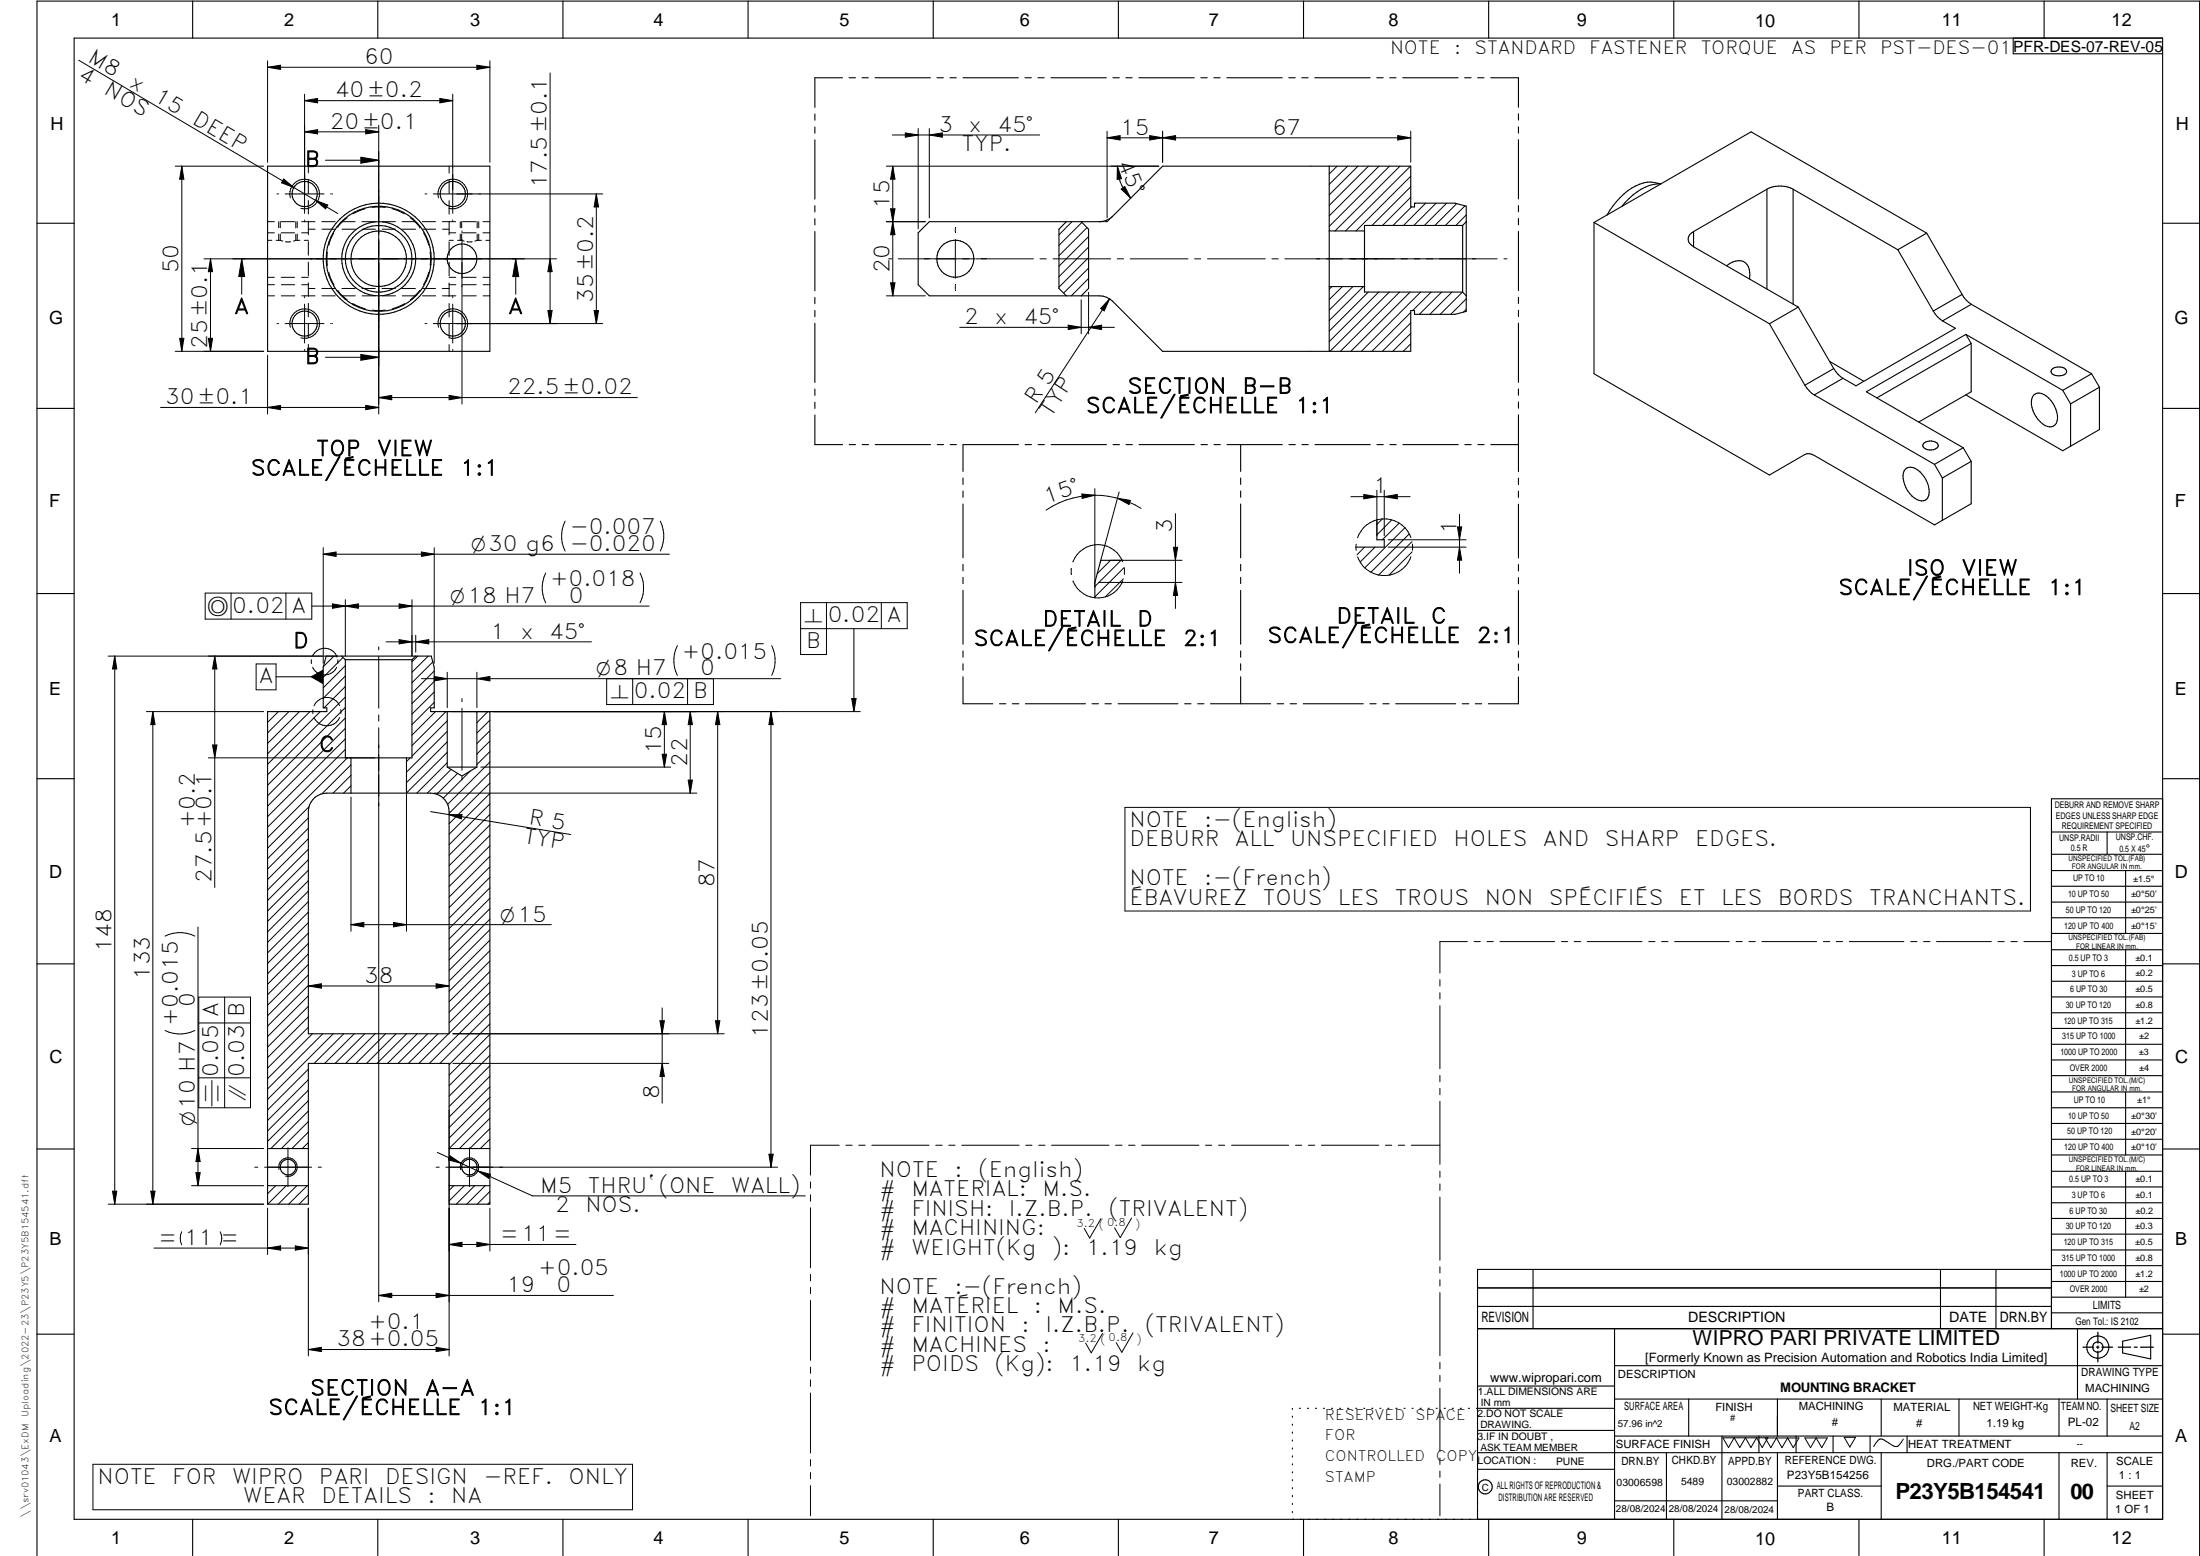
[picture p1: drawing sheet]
<svg xmlns="http://www.w3.org/2000/svg" width="594mm" height="420mm" viewBox="0 0 594 420" stroke-linecap="round" stroke-linejoin="round" font-family="sans-serif">
<g fill="none" stroke="#000" stroke-width=".3">
<path d="M20 10.3h564v400h-564zM52 .3v10M102 .3v10M152 .3v10M202 .3v10M252 .3v10M302 .3v10M352 .3v10M402 .3v10M452 .3v10M502 .3v10M543.6 10.3v4.2h40.4"/>
<path d="M552 .3v10M220 30.8v1.7M220 34.3v1.7M220 37.8v16M227.5 21h-7.5v8M229.3 21h1.7M232.8 21h1.7M236.3 21h14.9M253 21h1.8M256.5 21h1.7M260 21h15M276.8 21h1.7"/>
<path d="M280.3 21h1.7M283.8 21h14.9M300.5 21h1.8M304 21h1.7M307.5 21h15M324.3 21h1.7M327.8 21h1.7M331.3 21h14.9M348 21h1.8M351.5 21h1.7M355 21h15M371.8 21h1.7"/>
<path d="M375.3 21h1.7M378.8 21h14.9M395.5 21h1.7M399 21h1.7M402.5 21h7.5v8M410 30.7v1.7M410 34.2v1.7M410 37.7v16M72.3 44.9h60v50h-60zM220 55.5v1.7M220 59.1v1.6M287.9 59.9l-1.9 2v16l1.9 2"/>
<path d="M292 59.9l2 2v16l-2 2M358.9 44.9v50M395.9 59.9l-.9 1M410 55.5v1.7M410 59v1.7M448.5 49.7a12.7 12.7 0 0 0-9.6 5l-1 1.1M448.5 49.7a9.6 9.6 0 0 0-10 2.7l-1 .9a21.7 21.7 0 0 0-3.5 4.8M477.1 51.1l-19.8 11.4M477.1 51.1v27M484.2 51.1a7.7 7.7 0 0 0-7.1 0M484.2 51.1v31M484.2 51.1l28.3 16.3"/>
<path d="M10 60.3h10M220 62.5v16M247.9 62.9l3-3h46a5.3 5.3 0 0 0 3.5-1.5l13.5-13.5h67.1v11h1v-1h10.9l3 .8v28.4l-3 .8h-10.9v-1h-1v11h-67.1l-13.5-13.6a5.3 5.3 0 0 0-3.5-1.4h-46l-3-3zM358.9 77.4h9.6M358.9 62.4h9.6M395 78.9l.9 1M395 60.9h-26.5v18h26.5M395 60.9v18M410 62.5v16M430.4 60.1l42.5-24.5 47.4 27.3M430.4 60.1l47.4 27.3M430.4 60.1v40.8l47.4 27.4 9.6-5.6a2.62 2.62 0 0 1 2.5 .3l32.5 18.7 2.1-1.2"/>
<path d="M457.3 62.5v4.1M457.3 66.6l28.3 16.3M457.3 62.5a2.18 2.18 0 0 0-1.4 2.1 2.18 2.18 0 0 0 1.4 2M466.3 71.8a4.3 4.3 0 0 1 4.9-.9 4.6 4.6 0 0 1 1.2 4.5M512.5 67.4l9.5 16.6M520.3 62.9l-7.8 4.5M520.3 62.9l9.5 16.6M529.8 79.5l-7.8 4.5M529.8 79.5a7.2 7.2 0 0 0 2.5 2.7M584 60.3h10M220 80.3v1.7M220 83.8v1.7"/>
<path d="M220 87.3v16M410 80.3v1.7M410 83.8v1.7M410 87.2v16.1M477.8 87.4l9.6 16.6M485.6 82.9l9.6 16.6M485.6 82.9l-7.8 4.5M494.1 97.6l9.2 5.4M495.2 99.5l-7.8 4.5M495.2 99.5a7.5 7.5 0 0 0 2.5 2.7M522 84a7.2 7.2 0 0 0 2.5 2.7M524.5 86.7l3.5 1.9-26.8 15.6-3.5-2"/>
<path d="M530.9 90.3l26.1 15.1M530.9 90.3l1.4 2.5M530.9 90.3l-26.9 15.5 26.1 15.1M532.3 92.8v13l-14.2 8.2M532.3 92.8l-25.5 14.6M532.3 82.2l32.5 18.7M532.3 82.2l-7.8 4.5M554.2 99.7a2.92 2.92 0 0 1 3.8 .2 1.38 1.38 0 0 1-1.7 1.6h-.6a1.38 1.38 0 0 1-1.8-1.6zM10 110.3h10M220 112.1v8h7.5M220 105.1v1.7M220 108.6v1.7"/>
<path d="M410 105v1.7M410 108.5v1.7M410 112v15.3M487.4 104a8.1 8.1 0 0 0 2.5 2.6M489.9 106.6l32.5 18.8M497.7 102.2l-7.8 4.4M519.6 119.6a2.8 2.8 0 0 1 3.7 .4 1.4 1.4 0 0 1-1.7 1.5 2.05 2.05 0 0 1-2.4-1.2zM530.9 106.6l26.1 15.1 2.1-1.2M549.1 106.7a2.46 2.46 0 0 1 3.5 .2 7.1 7.1 0 0 1 2.7 7.3 2.25 2.25 0 0 1-3.7 .3 6.9 6.9 0 0 1-2.8-7.3zM557 105.4l2.1 3.7M559.1 109.1v11.4M564.8 100.9l2.1 3.7"/>
<path d="M564.8 100.9l-7.8 4.5M566.9 104.6v11.4l-7.8 4.5M566.9 104.6l-7.8 4.5M584 110.3h10M229.3 120.1h1.7M232.8 120.1h1.7M236.3 120.1h15M253.1 120.1h1.7M256.6 120.1h1.7M260 120.1v7.2M260 129.1v1.7M260 132.6v1.7"/>
<path d="M260 136.1v14.5M260.1 120.1h14.9M276.8 120.1h1.7M280.3 120.1h1.7M283.8 120.1h15M300.6 120.1h1.7M304.1 120.1h1.7M307.6 120.1h14.9M324.3 120.1h1.7M327.8 120.1h1.7M331.3 120.1h15M335 120.1v7.2"/>
<path d="M335 129.1v1.7M335 132.6v1.7M335 136.1v14.5M348.1 120.1h1.7M351.6 120.1h1.7M355.1 120.1h14.9M371.8 120.1h1.7M375.3 120.1h1.7M378.8 120.1h15M395.6 120.1h1.7M399.1 120.1h1.7M402.6 120.1h7.4"/>
<path d="M410 129.1v1.8M410 132.6v1.7M410 136.1v14.6M514.5 126.7a2.48 2.48 0 0 1 3.4 .3 6.9 6.9 0 0 1 2.8 7.2 2.06 2.06 0 0 1-3.1 .7 7.1 7.1 0 0 1-3.4-7.7zM522.4 125.4l2.1 3.7M524.5 129.1v11.4M530.1 120.9l2.2 3.7M530.1 120.9l-7.7 4.5M532.3 124.6l-7.8 4.5M532.3 124.6v11.4l-7.8 4.5M260 152.4v1.7M260 155.9v1.7"/>
<path d="M260 159.4v14.5M303 151.3h-5.7l-1.7 6v4.1M335 152.4v1.7M335 155.9v1.7M335 159.4v14.5M371.8 140.4v5.4h2v1.9h-7.7M410 152.4v1.8M410 156v1.6M410 159.5v14.5M10 160.3h10M92.3 177.2l1 .9M93.3 178.1v26.5h17.9v-26.5"/>
<path d="M93.3 178.1h17.9M112.3 177.2l-1.1 .9M260 175.8v1.7M260 179.2v1.8M335 175.8v1.7M335 179.2v1.8M410 175.8v1.7M410 179.3v1.7M584 160.3h10M72.3 192.2h16v-1.1h-1v-10.9l.8-3h28.4l.8 3v10.9h-1v1.1h16v133h-11v-38.1h-38v38.1h-11zM120.8 192.2v14.9M128.8 192.2v14.9"/>
<path d="M260 182.8v7.2h8.1M269.9 190h1.7M273.4 190h1.7M276.9 190h16.2M294.9 190h1.7M298.4 190h1.7M301.9 190h16.2M319.9 190h1.7M323.4 190h1.7M326.9 190h16.2M335 182.8v7.2M344.9 190h1.7"/>
<path d="M348.4 190h1.7M351.9 190h16.2M369.9 190h1.7M373.4 190h1.7M376.9 190h16.2M394.9 190h1.7M398.4 190h1.7M410 182.8v7.2h-8.1M10 210.3h10M85 215.3a5.2 5.2 0 0 1 3.3-1.1h28a5 5 0 0 1 5 5v59.9h-38v-59.9a5 5 0 0 1 1.7-3.9zM94.8 204.6v9.6M109.8 204.6v9.6"/>
<path d="M120.8 207.1h8M128.8 207.1l-4.1 2.4-3.9-2.4M584 215.7h-30v143.1M584 210.3h10M554 224.7h30M554 230.7h30M554 235.1h30M554 239.3h30M569 224.7v6M574 235.1v17M554 243.6h30M554 247.8h30"/>
<path d="M554 252.1h30M554 256.5h30M574 256.5v33.9M10 260.3h10M554 260.7h30M554 265h30M554 269.2h30M554 273.5h30M554 277.7h30M584 260.3h10M554 282h30M554 286.2h30"/>
<path d="M554 290.4h30M554 294.9h30M554 299.1h30M574 294.9v17M10 310.3h10M72.3 310.1h11M121.3 310.1h11M554 303.4h30M554 307.6h30M554 311.9h30M554 316.3h30M574 316.3v34"/>
<path d="M584 310.3h10M72.3 320.2h11M121.3 320.2h11M554 320.5h30M554 324.8h30M554 329h30M554 333.2h30M554 337.5h30M399 358.8h185M399 352.8h155M399 347.8h155M414 342.8v16"/>
<path d="M436 358.8v51.5M524 342.8v16M539 342.8v16M554 341.8h30M554 346h30M554 350.3h30M554 354.5h30M554 342.8h-155v67.5M561 358.8v19M10 360.3h10M399 374.3h37M436 368.8h148"/>
<path d="M436 377.8h148M456 377.8v10M480 377.8v10M508 377.8v10M529 377.8v10M556 377.8v10M569 377.8v10M573.2 362.2l7.6-1.6v6.3l-7.6-1.6zM584 360.3h10M349 380.3v.3M349 382.4v.3M349 384.6v.3"/>
<path d="M349 386.7v.3M349 388.8v.3M349 391v.3M349 393.1v.3M349 395.3v.3M349 397.4v.3M349 399.5v.3M350.9 380.3h.2M353.1 380.3h.2M355.2 380.3h.3M357.4 380.3h.3M359.6 380.3h.3"/>
<path d="M361.7 380.3h.3M363.9 380.3h.3M366.1 380.3h.3M368.3 380.3h.2M370.4 380.3h.3M372.6 380.3h.3M374.8 380.3h.3M376.9 380.3h.4M379.1 380.3h.3M381.3 380.3h.3M383.4 380.3h.4M385.6 380.3h.3"/>
<path d="M387.8 380.3h.3M390 380.3h.3M392.2 380.3h.3M394.3 380.3h.3M396.5 380.3h.3M398.7 380.3h37.3M399 386.2h37M399 396.7h37M436 387.8h148M450 392.3v18M465 387.8v22.5M475 387.8v4.5"/>
<path d="M480 392.3v18M485 387.8v4.5M495 387.8v4.5M505 387.8v4.5M508 392.3v18M515 387.8v4.5M556 392.3v18M569 392.3v18M584 392.3h-185M52 410.3v9.7M102 410.3v9.7M152 410.3v9.7"/>
<path d="M202 410.3v9.7M252 410.3v9.7M302 410.3v9.7M349 401.7v.3M349 403.8v.4M349 406v.3M349 408.1v.3M352 410.3v9.7M402 410.3v9.7M436 405.3h44M452 410.3v9.7M480 401.3h28"/>
<path d="M502 410.3v9.7M552 410.3v9.7M569 401.3h15M10 420v-419.7h584v419.7"/>
<circle cx="82.3" cy="52.4" r="3.4"/>
<circle cx="122.3" cy="52.4" r="3.4"/>
<circle cx="102.3" cy="69.9" r="9"/>
<circle cx="102.3" cy="69.9" r="7.5"/>
<circle cx="102.3" cy="69.9" r="15"/>
<circle cx="102.3" cy="69.9" r="14.2"/>
<circle cx="102.3" cy="69.9" r="10"/>
<circle cx="124.8" cy="69.9" r="4"/>
<circle cx="258" cy="69.9" r="5"/>
<circle cx="82.3" cy="87.4" r="3.4"/>
<circle cx="122.3" cy="87.4" r="3.4"/>
<circle cx="77.8" cy="315.2" r="2.1"/>
<circle cx="126.8" cy="315.2" r="2.1"/>
<circle cx="566.5" cy="363.8" r="2.99"/>
<circle cx="566.5" cy="363.7" r="1.41"/>
<circle cx="401.1" cy="401.5" r="1.9"/>
</g>
<path d="M566.5 359.7v3M562.5 363.8h2.9M566.1 363.8h.7M566.5 363.4v.7M566.5 364.9v2.8M567.6 363.8h2.9M572 363.8h3.4M576.3 363.8h.8M578 363.8h3.5" fill="none" stroke="#000" stroke-width=".34"/>
<g fill="none" stroke="#000" stroke-width=".27">
<path d="M21.2 16.3l58.1 34.3M72.3 16.4v27.4M72.3 18.2l3.5-.6v1.2zM72.3 18.2h60M128.8 17.6l3.5 .6-3.5 .6zM132.3 16.4v27.4M148.5 19.7v67.7M82.2 35.6l3.6-.6v1.2zM82.2 27.2l3.6-.6v1.2zM82.2 35.6h20.1M82.2 25.4v32.2M82.2 27.2h40.1"/>
<path d="M98.8 35l3.5 .6-3.5 .6zM102.3 33.8v78M118.8 26.6l3.5 .6-3.5 .6zM122.3 25.4v32.2M241 36.4h39.7M244.5 35.9l3.4 .5-3.4 .6zM247.9 34.7v27.1M250.9 34.7v24.1M250.9 36.4l3.6-.5v1.1zM299 37.2l3.5-.6v1.2zM299 37.2h82M299 35.4v23.4"/>
<path d="M310.5 36.6v1.2l7-1.2v1.2zM313.9 35.4v8.4M377.4 36.6l3.6 .6-3.6 .6zM381 35.4v8.4M47.3 44.9h23.9M49.1 44.9v50M49.1 44.9l.6 3.5h-1.2zM72.3 59.9h1.8M74.8 52.4h.1M75.1 52.4h.2M75.3 59.9v1.6M75.7 59.9v1.6"/>
<path d="M75.9 59.9h3.6M76.6 48.3l2.7 2.3-3.3-1.2zM77 52.4h10.5M78.4 53.4a4 4 0 0 1 3.5-5 4 4 0 0 1 4.4 4.3 4 4 0 0 1-5.1 3.6M79.3 50.6l11.9 7.1M79.9 59.9v1.7M80.3 59.9v1.6M81.4 59.9h3.6M82.2 59.4v.1M82.2 59.7v.2M83.3 44.9v1.8M83.3 48.6v3.6"/>
<path d="M83.3 54.1v3.7M83.3 59.7v3.7M85.2 54.1l3.3 1.3-.6 1zM86.9 59.9h3.6M87.9 43.3h14.4M89.3 52.4h.1M89.6 52.4h.2M92.3 59.9h3.6M93.7 58.8l-2 1.9-.5 .7M97.4 42.5l4.9 .8-4.9 .8zM97.7 59.9h3.6M98.6 56.4l-3.3 1.3"/>
<path d="M103.2 59.9h3.6M104 56h-3.5M105.9 56.3l3.3 1.4M108.6 59.9h3.6M110.8 58.8l2.5 2.5M114 59.9h3.6M114.8 52.4h.1M115.1 52.4h.2M117 52.4h45.8M118.4 53.4a4 4 0 0 1 3.5-5 4 4 0 0 1 4.4 4.3 4 4 0 0 1-5.1 3.6M119.5 59.9h3.6M121.3 44.9v1.8"/>
<path d="M121.3 48.6v3.7M121.3 54.2v3.6M121.3 59.7v3.7M122.3 59.4v.1M122.3 59.7v.2M124.3 59.9v1.6M124.7 59.9v1.6M124.9 59.9h3.7M128.9 59.9v1.7M129.3 59.9v1.6M130.4 59.9h1.9M161 52.4l.6 3.5h-1.2z"/>
<path d="M161 52.4v35M239.3 44.9h73.6M239.3 59.9h10.6M240.5 56.4h1.2l-.6 3.5zM241.1 44.9v35M241.1 44.9l.6 3.5h-1.2zM241.1 59.9l.6 3.5h-1.2zM289.5 59.9l-3.5 3.5M296.9 59.9h.6M297.7 59.9h.1M298 59.9h.1M299.4 59.4l-.4 .5h-.7"/>
<path d="M299.6 59.2l-.1 .1M299.8 59v.1M300.4 58.4l-.4 .4M301.7 44.9a12.1 12.1 0 0 0 3.6 8.6M301.7 44.9l1.1 3.4-1.1 .1zM302.8 51.1l.9-.8 1.6 3.2zM361.1 44.9l-2.2 2.1M363.9 44.9l-5 4.9M366.7 44.9l-7.8 7.7M369.5 44.9l-10.6 10.6M372.4 44.9l-13.5 13.4M375.2 44.9l-16.3 16.2"/>
<path d="M378 44.9l-17.5 17.5M380.9 44.9l-17.6 17.5M381 47.6l-14.8 14.8M381 50.4l-10.5 10.5M381 53.3l-7.7 7.6M381.2 55.9l-5 5M382.2 54.9l-.2 .2M385 54.9l-6 6M387.8 54.9l-6 6M390.6 54.9l-6 6M393.4 55l-5.9 5.9M395.6 55.6l-5.3 5.3"/>
<path d="M395.9 58l-2.8 2.9M56.8 69.9v25M56.8 69.9l.6 3.5h-1.1zM65.3 69.9l.8 4.8h-1.6zM65.3 69.9v9.6M72.3 79.9h1.8M72.3 76.9h1.8M72.3 62.9h1.8M72.3 74.9h1.8M72.3 64.9h1.1M74.6 64.9h1.1M75.3 63.2v1.7"/>
<path d="M75.7 64.9l.7 .2M75.7 63.2v1.7M75.9 62.9h3.6M75.9 74.9h3.6M76 79.9h3.6M76 76.9h3.6M77.1 65.3h1.4M79.9 64.9l-.7 .2M79.9 64.9h1.1M79.9 63.2v1.7M80.3 63.2v1.7M81.4 62.9h1.9"/>
<path d="M81.4 74.9h1.9M81.5 79.9h3.6M81.5 76.9h1.8M82.2 64.9h1.1M82.2 79.9v.2M83.3 65.2v3.7M83.3 70.8v3.7M83.3 76.4v3.6M83.3 61.9h1.8M83.3 77.9h1.7M86.9 77.9h3.6M86.9 61.9h3.6"/>
<path d="M86.9 79.9h3.6M88.4 68.1v3.6M88.8 73.5l.5 1.6 .9 1.8M90.1 62.9l-.8 1.7-.5 1.7M91.2 78.4l.5 .7 2.1 1.9M92.3 77.9h3.6M92.4 61.9h3.5M92.4 79.9h3.5M97.7 77.9h3.6M97.8 61.9h3.6M97.8 79.9h3.6M103.2 77.9h3.6"/>
<path d="M103.2 61.9h3.6M103.2 79.9h3.6M108.6 77.9h3.6M108.6 61.9h3.6M108.6 79.9h3.6M113.3 61.3h.1M113.4 78.4l-2.6 2.5M114 77.9h3.6M114.1 61.9h3.5M114.1 79.9h3.5M114.4 62.9l1.4 3.3M115.8 73.5l-1.4 3.3"/>
<path d="M116.1 68.1l.2 1.8-.1 1.8M119.5 77.9h1.8M119.5 61.9h1.8M119.5 79.9h3.6M121.3 65.3v3.7M121.3 70.8v3.7M121.3 76.4v3.7M121.3 62.9h1.8M121.3 76.9h1.8M121.3 74.9h1.8M121.3 64.9h1.1M122.3 79.9v.2"/>
<path d="M123.6 64.9h1.1M124.3 63.2v1.7M124.7 64.9l.6 .2M124.7 63.2v1.7M124.7 62.4v.1M124.7 62.7v.2M124.7 64.6v44.5M124.9 62.9h3.7M124.9 74.9h3.7M125 79.9h3.6M125 76.9h3.6M126.1 65.3h1.4"/>
<path d="M128.9 64.9l-.7 .2M128.9 64.9h1.1M128.9 63.2v1.7M129.3 63.2v1.7M130.4 62.9h1.9M130.4 74.9h1.9M130.5 79.9h1.8M130.5 76.9h1.8M131.2 64.9h1.1M139.3 69.9l.8 4.8h-1.6zM139.3 69.9v9.6M148.5 69.9l.6 3.5h-1.2z"/>
<path d="M150.3 69.9h-95.2M239.3 79.9h10.6M239.9 69.9h.9M240.5 76.4h1.2l-.6 3.5zM242.6 69.9h20.6M258 61.6v1.1M258 77.1v1M258 64.6v10.5M263.5 69.9h15.6M280.8 69.9h1.7M284.3 69.9h15.6M292.1 60.1l-6.1 6.2"/>
<path d="M293.5 61.5l-7.5 7.5M294 72.4l-6.8 6.7M294 75.2l-4.7 4.7M294 78.9v11.2M294 66.7l-8 8M294 63.9l-8 8M294 69.6l-8 8M301.7 69.9h1.7M305.2 69.9h15.6M322.6 69.9h1.7M326.1 69.9h15.6M343.4 69.9h1.8"/>
<path d="M347 69.9h57.3M359.7 77.4l-.8 .7M362.5 77.4l-3.6 3.5M365.3 77.4l-6.4 6.3M368.2 77.4l-9.3 9.2M369.5 78.9l-10.6 10.5M372.3 78.9l-13.4 13.3M375.2 78.9l-16.1 16M377.9 78.9l-16 16M380.8 78.9l-16 16M383.6 78.9l-16 16M386.5 78.9l-5 5"/>
<path d="M389.3 78.9l-6 6M392.1 78.9l-6 6M394.9 78.9l-6 6M406.1 69.9h.8M47.3 94.9h23.9M48.5 91.4h1.2l-.6 3.5zM56.3 91.4h1.1l-.6 3.5zM72.3 95.9v15.9M74.8 87.4h.1M75.1 87.4h.2M77 87.4h10.5M78.4 88.4a4 4 0 0 1 3.5-5 4 4 0 0 1 4.3 4.3 4 4 0 0 1-5 3.5"/>
<path d="M82.2 94.4v.1M82.2 94.7v.2M82.2 80.3v.1M82.2 82.1v10.5M83.3 81.9v3.7M83.3 87.5v3.6M83.3 93v1.9M87.9 96.5h14.4M89.3 87.4h.1M89.6 87.4h.2M95.3 82l3.3 1.4M95.3 82h.1"/>
<path d="M97.4 95.7l4.9 .8-4.9 .8zM104.1 83.7h-3.6M109.3 82l-3.4 1.4M114.8 87.4h.1M115.1 87.4h.2M117 87.4h45.8M121.3 82v3.6M121.3 87.5v3.7a4 4 0 0 0 4.9-3.6 4 4 0 0 0-4.4-4.2 4 4 0 0 0-3.4 5M121.3 93v1.9M122.3 80.3v.1M122.3 82.1v10.5M122.3 94.4v.1"/>
<path d="M122.3 94.7v.2M147.9 83.9h1.2l-.6 3.5zM160.4 83.9h1.2l-.6 3.5zM259.2 88.4h41.7M288.5 87.8l3.5 .6-3.5 .6zM292 80.9v9.2M294 88.4l3.5-.6v1.2zM299.6 80.7l-1.4 3.2-1-.6zM299.6 80.7l-20 30.8M381 92.8l-2.1 2.1M381 84.4l-10.5 10.5M381 87.2l-7.7 7.7"/>
<path d="M381 90l-4.9 4.9M395.9 80.7l-4.2 4.2M395.9 83.5l-.7 .8M43.3 110h59M72.3 110l3.5-.5v1.1zM98.8 109.5l3.5 .5-3.5 .6zM102.3 107.4l3.5-.6v1.1zM102.3 107.4h69.8M121.3 106.8l3.4 .6-3.4 .6zM292.1 133.4l3.5 .3-3.4 .9zM295.6 132v26.7M295.6 133.7a23.7 23.7 0 0 0-13.1 4.1"/>
<path d="M295.6 133.7a23.9 23.9 0 0 1 12.5 3.6M301.7 134.5l3.6 .6-.4 1.1zM302.2 132.8l-5.1 19.1M317.4 138.7v25.6M364.8 134.1h16M368.3 133.5l3.5 .6-3.5 .6zM371.8 132.4v12.3M373.8 134.1l3.5-.6v1.2zM373.8 132.4v12.3M394.1 138.9v15.9M87.3 147.9v31.2M87.3 149.6l3.5-.5v1.1z"/>
<path d="M87.3 149.6h93.5M113.8 149.1l3.5 .5-3.5 .6zM117.3 147.9v31.2M147.4 154.7a9 9 0 0 0 0 8.1M152.6 140.7a9.1 9.1 0 0 0 0 8.1M172.8 154.7a9 9 0 0 1 0 8.1M178.3 140.7a9.1 9.1 0 0 1 0 8.1M289.3 153.5v1.7M296.7 157.3h22.5M299.9 151.3l-3.6 3.6M300 151.3h19.2M302.7 151.3l-7.1 7.1"/>
<path d="M303.1 151.7a7.2 7.2 0 0 0-6.7-4.6 7.2 7.2 0 0 0-6.7 4.6M303.2 156.8a7.2 7.2 0 0 1-6.7 4.7 7.2 7.2 0 0 1-6.7-4.6M303.4 156.3l-4.9 4.9M303.6 153.2l-8 8M303.6 153.4v1.7M316.9 147.8h1.1l-.6 3.5zM317.4 157.3l.6 3.5h-1.1zM366.2 146.9v1.7M368.5 147.7l-2.1 2.1M371.3 147.7l-4 4.1M373.2 140.1a7.8 7.8 0 0 1 6.2 2.4M373.2 140.1a7.6 7.6 0 0 0-6.6 5.1"/>
<path d="M373.3 140.1l-1.5 1.5M374.9 145.8h21M374.9 147.7h21M375.8 140.4l-4 4M377.8 141.3l-4.5 4.5M379.4 142.5l-10.9 10.8M379.4 142.5l.7 1 .9 1.7M380.5 144.2l-10.3 10.3M381 150.3a7.6 7.6 0 0 1-7.2 5.1 7.6 7.6 0 0 1-7.2-5M381.3 146.3l-9 9M381.3 149l-6.2 6.3M381.4 146.9v1.7"/>
<path d="M393.6 142.3h1.1l-.6 3.5zM394.1 147.7l.6 3.6h-1.1zM29.2 177.2h62M31 177.2l.5 3.4h-1.1zM31 177.2v148M55.4 160.1h28.8v7.1h-28.8zM58 177.2v62.4M58 177.2l.6 3.4h-1.2zM62.4 160.1v7.1M69.2 179.3h5.3v7h-5.3zM77.2 160.1v7.1M84.1 178.2v1"/>
<path d="M84.2 163.7h91.1M84.4 177.2a3.6 3.6 0 0 1 3.3-2.2 3.6 3.6 0 0 1 3.2 2.2M89.8 163.1v1.2l7-1.2v1.2zM90.2 177.2l-2.9 2.8M90.9 177.2h.1M91.2 178.1v1M92.6 177.5l-5.3 5.4M93.3 161.9v15.2M93.3 179.7l-6 6M102.3 174.7v.8M102.3 177.3v13.9M104.3 173.3h55.4"/>
<path d="M107.8 163.1l3.4 .6-3.4 .6zM107.8 172.7l3.4 .6-3.4 .6zM111.2 161.9v15.2M112.3 173.3l3.5-.6v1.2zM112.3 171.5v4.6M112.8 177.2l-1.6 1.5M115.6 177.2l-4.4 4.3M116.9 178.7l-5.7 5.7M182.9 174.3a9 9 0 0 0 0 8.1M208.4 174.3a9.4 9.4 0 0 1 0 8.1M223.2 162.7v14h-7v-14h28.8v7.1h-28.8M230.6 169.8v22.4"/>
<path d="M238 162.7v7.1M39.5 192.2h31.7M41.3 192.2l.6 3.5h-1.2zM41.3 192.2v133M72.3 192.2h.1M74.5 182.8h12.8M75.2 192.2l-2.9 2.9M78 192.2l-5.7 5.7M80.8 192.2l-8.5 8.5M83.7 192.2l-11.4 11.3M84.5 191.6v1.1M86.5 192.2l-14.2 14.2"/>
<path d="M90.9 180.2a3.6 3.6 0 0 1-3.2 2.1 3.6 3.6 0 0 1-3.3-2.1M91.7 193.8a3.8 3.8 0 0 1-3.4 2.2 3.8 3.8 0 0 1-3.5-2.2M91.7 190.5a3.8 3.8 0 0 0-3.5-2.2 3.8 3.8 0 0 0-3.4 2.3M92 191.6v1.1M93.3 182.5l-6 6.1M93.3 185.4l-5.8 5.7M93.3 188.2l-21 21M93.3 191.1l-21 20.9M93.3 193.9l-21 21M93.3 196.7l-21 21M93.3 199.5l-21 21M102.3 193v1.7"/>
<path d="M102.3 196.5v155M113.8 183.3h97M117.3 182.7l3.5 .6-3.5 .6zM117.3 181.2l-6.1 6M117.3 184l-6.1 6M117.3 186.9l-6.1 5.9M117.3 189.7l-6.1 6M117.6 192.2l-6.4 6.3M120.4 192.2l-9.2 9.1M120.8 181.5v9.6M120.8 194.6l-9.6 9.6M120.8 197.5l-11 11"/>
<path d="M124.7 188.6v.9M124.7 191.3v16.7M128.8 183.3l3.5-.6v1.2zM128.8 181.5v9.6M128.9 192.2l-.1 .1M131.7 192.2l-2.9 3M132.3 197.3l-3.5 3.5M132.3 194.5l-3.5 3.5M163.8 183.3v6.9h28.9v-6.9M170.9 183.3v6.9M179.4 192.2v14.9M179.4 192.2l.6 3.5h-1.2z"/>
<path d="M185.7 183.3v6.9M186.4 192.2l.6 3.5h-1.2zM186.4 192.2v22M193.8 192.2l.6 3.5h-1.2zM193.8 192.2v86.9M208.2 192.2l.6 3.5h-1.2zM208.2 192.2v123M230 188.6h1.2l-.6 3.6zM232.3 192.2h-112.7M56.3 204.6h44.9M57.4 201.2h1.2l-.6 3.4zM83.5 217.8l-11.2 11.2"/>
<path d="M93.3 202.4l-21 21M93.8 204.6l-21.5 21.6M94.8 215.2v36.3M94.8 206.5l-7.9 7.8M94.8 209.3l-4.8 4.9M94.8 212.2l-2 2M109.8 210.4v41.1M110.8 204.6l-1 1.1M116.3 219.2l37.8 6.1M117.3 214.2h70.9M120.8 200.3l-11 11M120.8 203.2l-11 10.9"/>
<path d="M120.8 206l-8.2 8.2M121.2 220h3.5l-.1 1.1zM121.8 207.8l-6.4 6.4M123.6 208.8l-5.7 5.7M124.7 209.8v.9M127 208.2l-7.3 7.3M129.8 207.1h51.3M132.3 205.8l-11.4 11.4M132.3 200.1l-3.5 3.5M132.3 202.9l-3.5 3.6M132.3 208.6l-11 11M132.3 211.5l-11 10.9"/>
<path d="M132.3 214.2l-11 11.1M132.3 217.1l-11 11M132.3 219.9l-11 11M178.8 203.7h1.2l-.6 3.4zM185.8 210.7h1.2l-.6 3.5zM303.8 218h244.5v28h-244.5zM83.3 220.9l-11 11M83.3 223.6l-11 11.1M83.3 226.5l-11 11M83.3 229.3l-11 11M83.3 232.2l-11 11M83.3 235l-11 11"/>
<path d="M83.3 237.8l-11 11M132.3 222.8l-11 11M132.3 225.6l-11 11M132.3 228.4l-11 11M132.3 231.2l-11 11M132.3 234.1l-11 11M132.3 236.9l-11 11M132.3 239.7l-11 11M52.6 252.8a9 9 0 0 0-8 0M53.5 250.3v69.9M83.3 249.1l-11 11M83.3 252l-11 10.9"/>
<path d="M83.3 254.8l-11 11M83.3 257.6l-11 11M83.3 240.6l-11 11M83.3 243.5l-11 11M83.3 246.3l-11 11M94.8 249.7l3.4-.6v1.2zM94.8 249.7h54.1M106.2 249.1l3.6 .6-3.6 .6zM132.3 242.6l-11 10.9M132.3 245.4l-11 11M132.3 248.2l-11 11M132.3 251l-11 11"/>
<path d="M132.3 253.9l-11 11M132.3 256.7l-11 11M132.3 259.5l-11 11M396.2 254.3h-7.4v8.5M398.1 254.3h1.6M401.5 254.3h1.8M405 254.3h14.8M421.6 254.3h1.7M425.1 254.3h1.7M428.6 254.3h14.8M445.2 254.3h1.7M448.7 254.3h1.7"/>
<path d="M452.2 254.3h14.8M468.8 254.3h1.7M472.3 254.3h1.7M475.8 254.3h14.8M492.4 254.3h1.7M495.8 254.3h1.8M499.4 254.3h14.7M516 254.3h1.6M519.4 254.3h1.8M522.9 254.3h14.8M539.5 254.3h1.7M543 254.3h1.7"/>
<path d="M546.5 254.3h7.4M52.6 278.3a9 9 0 0 1-8 0M53.7 269.2h13.9v29.9h-13.9zM53.7 276.2h13.9M60.7 269.2v29.9M83.3 266.2h38M83.3 266.2l3.5-.6v1.2zM83.3 260.4l-11 11M83.3 263.3l-11 11M83.3 266.1l-11 11M83.3 268.9l-11 11M83.3 271.7l-11 11"/>
<path d="M83.3 274.6l-11 11M83.3 277.4l-11 11M84.4 279.1l-12.1 12.2M87.2 279.1l-14.9 14.9M90 279.1l-17.7 17.8M92.8 279.1l-8 8M95.7 279.1l-8 8M98.5 279.1l-8 8M101.3 279.1l-8 8M104.1 279.1l-8 8M107 279.1l-8 8M109.8 279.1l-8 8"/>
<path d="M112.6 279.1l-8 8M115.5 279.1l-8 8M117.8 265.6l3.5 .6-3.5 .6zM118.3 279.1l-8 8M121.1 279.1l-8 8M132.3 262.3l-11 11M132.3 265.2l-11 11M132.3 268l-11 11M132.3 276.5l-11 11M132.3 279.3l-11 11M132.3 270.8l-16.4 16.3M132.3 273.6l-13.5 13.5"/>
<path d="M178.2 275.6h1.2l-.6 3.5zM178.8 272.2v25.7M193.2 275.6h1.2l-.6 3.5zM195.6 279.1h-73.3M388.8 264.5v1.8M388.8 268.1v1.6M388.8 271.6v17M53.7 291h13.9M83.3 288.7l-11 11M83.3 291.5l-11 11.1M83.3 294.4l-11 11M83.3 297.2l-11 11"/>
<path d="M121.3 299.7v66.4M122.3 287.1h58.3M132.3 282.2l-11 11M132.3 285l-11 11M132.3 287.8l-11 11M132.3 290.6l-11 11M132.3 293.5l-11 11M132.3 296.3l-11 11M132.3 299.1l-11 11M178.8 287.1l.6 3.6h-1.2zM388.8 290.4v1.7M388.8 293.9v1.7"/>
<path d="M388.8 297.4v17M51.7 310.1h19.5M52.9 316.7h1.2l-.6 3.5zM53.5 310.1l.6 3.5h-1.2zM68.8 315.2h.8M71.5 315.2h12.7M75.3 315.8a2.5 2.5 0 0 1 2.3-3.1 2.5 2.5 0 0 1 2.7 2.7 2.5 2.5 0 0 1-3.2 2.2M77.8 309.9v10.5M83.3 300l-10.2 10.1M83.3 305.7l-4.5 4.4M83.3 302.9l-7.3 7.2M83.3 308.5l-1.7 1.6"/>
<path d="M85.9 315.2h.9M117.8 315.2h.8M118.1 311.2l25.7 11.7h73.7M120.4 315.2h89.6M121.5 312.1l3 2-3.4-.9zM124.4 315.8a2.49 2.49 0 0 1 2.2-3.1 2.49 2.49 0 0 1 2.7 2.7 2.49 2.49 0 0 1-3.2 2.2M126.8 309.9v10.5M129 316.2l3.5 .9-.5 1.1zM132.3 302l-8.2 8.1M132.3 304.8l-5.4 5.3M132.3 307.6l-2.6 2.5M207.6 311.7h1.2l-.6 3.5z"/>
<path d="M218.9 319.2v1.6M226.6 309.2h-7.7v8.1M228.4 309.2h1.7M231.9 309.2h1.7M235.4 309.2h15.5M252.7 309.2h1.7M256.2 309.2h1.7M259.7 309.2h15.5M277 309.2h1.7M280.5 309.2h1.7M284 309.2h15.5M301.2 309.2h1.8"/>
<path d="M304.8 309.2h1.7M308.3 309.2h15.5M325.5 309.2h1.7M329.1 309.2h1.6M332.6 309.2h15.4M349.8 309.2h1.7M353.3 309.2h1.7M356.8 309.2h15.5M374.1 309.2h1.7M377.6 309.2h1.7M381.1 309.2h7.7M388.8 316.2v1.7"/>
<path d="M388.8 319.7v1.7M29.2 325.2h42M30.4 321.6h1.1l-.5 3.6zM40.7 321.6h1.2l-.6 3.6zM41.6 337h41.7M49.1 332.6a4.2 4.2 0 0 0 0 3.5M51.7 320.2h19.5M59.5 332.6a3.9 3.9 0 0 1 0 3.5M72.3 326.2v12.6M72.3 337l3.5-.6v1.2zM74.5 320.2l-2.2 2.1M77.3 320.2l-5 5"/>
<path d="M79.7 336.4l3.6 .6-3.6 .6zM80.1 320.2l-5 5M83 320.2l-5.1 5M83.3 326.2v39.9M83.3 322.7l-2.5 2.5M121.3 336l3.4-.6v1.2zM121.3 336h34.2M122.5 320.2l-1.2 1.2M125.4 320.2l-4.1 4.1M128.2 320.2l-5 5M128.8 335.4l3.5 .6-3.5 .6zM131 320.2l-5 5"/>
<path d="M132.3 326.2v11.6M132.3 321.7l-3.4 3.5M132.3 324.6l-.6 .6M218.9 322.6v1.8M218.9 326.1v16.2M297.3 329.1l-3 5.2-1.5-2.6M305.6 328.9l-3.1 5.3-1.5-2.6M388.8 323.2v17.1M102.3 349.8l3.5-.6v1.2zM102.3 349.8h63.3M117.8 349.2l3.5 .6-3.5 .6zM218.9 344.1v1.8"/>
<path d="M218.9 347.6v1.7M218.9 351.2v16.1M305.9 359.9l-3 5.3-1.5-2.7M388.8 342.1v1.6M388.8 345.6v1.7M388.8 349v17.1M83.3 364.4l3.5-.6v1.2zM83.3 364.4h38M117.8 363.8l3.5 .6-3.5 .6zM218.9 369.1v1.7M218.9 372.6v1.8M218.9 376.1v16.2"/>
<path d="M297.7 360l-3 5.3-1.5-2.6M388.8 367.9v1.7M388.8 371.4v1.7M388.8 374.9v17M25.1 395.4h145.7v12.3h-145.7zM218.9 394.1v1.8M218.9 397.6v1.7M388.8 393.7v1.7M388.8 397.2v1.7M465.2 388.2h12.2l-1.5 2.7-1.6-2.7-1.5 2.7-1.5-2.7-1.5 2.7-1.5-2.7-1.5 2.7zM476.7 388.3h9.1l-1.6 2.6-1.5-2.6-1.5 2.6-1.5-2.6-1.5 2.6zM487.4 388.3h6l-1.5 2.6-1.5-2.6-1.5 2.6z"/>
<path d="M498 388.1h3.1l-1.6 2.6zM514 388.6l-1.1 1.5a1.2 1.2 0 0 1-1.8 .3l-1.8-1.2a1.55 1.55 0 0 0-1.6-.6 1.55 1.55 0 0 0-1.2 1.1l-.5 .9M218.9 401.2v8.1M388.8 400.7v8.6"/>
</g>
<g fill="#000">
<path d="M72.3 18.2l3.5-.6v1.2zM128.8 17.6l3.5 .6-3.5 .6zM82.2 35.6l3.6-.6v1.2zM82.2 27.2l3.6-.6v1.2zM98.8 35l3.5 .6-3.5 .6zM118.8 26.6l3.5 .6-3.5 .6zM244.5 35.9l3.4 .5-3.4 .6zM250.9 36.4l3.6-.5v1.1zM299 37.2l3.5-.6v1.2zM310.5 36.6l3.4 .6-3.4 .6zM313.9 37.2l3.6-.6v1.2zM377.4 36.6l3.6 .6-3.6 .6z"/>
<path d="M49.1 44.9l.6 3.5h-1.2zM76.6 48.3l2.7 2.3-3.3-1.2zM85.2 54.1l3.3 1.3-.6 1zM97.4 42.5l4.9 .8-4.9 .8zM161 52.4l.6 3.5h-1.2zM241.1 44.9l.6 3.5h-1.2zM240.5 56.4h1.2l-.6 3.5zM301.7 44.9l1.1 3.4-1.1 .1zM302.8 51.1l.9-.8 1.6 3.2zM56.8 69.9l.6 3.5h-1.1zM65.3 69.9l.8 4.8h-1.6zM139.3 69.9l.8 4.8h-1.6z"/>
<path d="M148.5 69.9l.6 3.5h-1.2zM240.5 76.4h1.2l-.6 3.5zM241.1 59.9l.6 3.5h-1.2zM48.5 91.4h1.2l-.6 3.5zM56.3 91.4h1.1l-.6 3.5zM97.4 95.7l4.9 .8-4.9 .8zM147.9 83.9h1.2l-.6 3.5zM160.4 83.9h1.2l-.6 3.5zM288.5 87.8l3.5 .6-3.5 .6zM294 88.4l3.5-.6v1.2zM299.6 80.7l-1.4 3.2-1-.6zM72.3 110l3.5-.5v1.1z"/>
<path d="M98.8 109.5l3.5 .5-3.5 .6zM102.3 107.4l3.5-.6v1.1zM121.3 106.8l3.4 .6-3.4 .5zM292.1 133.4l3.5 .3-3.4 .9zM301.7 134.5l3.6 .6-.4 1.1zM368.3 133.5l3.5 .6-3.5 .6zM373.8 134.1l3.5-.6v1.2zM87.3 149.6l3.5-.5v1.1zM113.8 149.1l3.5 .5-3.5 .6zM316.9 147.8h1.1l-.6 3.5zM393.6 142.3h1.1l-.6 3.5zM394.1 147.7l.6 3.6h-1.1z"/>
<path d="M89.8 163.1l3.5 .6-3.5 .6zM93.3 163.7l3.5-.6v1.2zM107.8 163.1l3.4 .6-3.4 .6zM107.8 172.7l3.4 .6-3.4 .6zM112.3 173.3l3.5-.6v1.2zM317.4 157.3l.6 3.5h-1.1zM31 177.2l.5 3.4h-1.1zM41.3 192.2l.6 3.5h-1.2zM58 177.2l.6 3.4h-1.2zM83.8 182.8l3.5-2v4zM117.3 182.7l3.5 .6-3.5 .6zM128.8 183.3l3.5-.6v1.2z"/>
<path d="M179.4 192.2l.6 3.5h-1.2zM186.4 192.2l.6 3.5h-1.2zM193.8 192.2l.6 3.5h-1.2zM208.2 192.2l.6 3.5h-1.2zM230 188.6h1.2l-.6 3.6zM57.4 201.2h1.2l-.6 3.4zM178.8 203.7h1.2l-.6 3.4zM185.8 210.7h1.2l-.6 3.5zM121.2 220h3.5l-.1 1.1zM94.8 249.7l3.4-.6v1.2zM106.2 249.1l3.6 .6-3.6 .6zM83.3 266.2l3.5-.6v1.2z"/>
<path d="M117.8 265.6l3.5 .6-3.5 .6zM178.2 275.6h1.2l-.6 3.5zM193.2 275.6h1.2l-.6 3.5zM178.8 287.1l.6 3.6h-1.2zM52.9 316.7h1.2l-.6 3.5zM53.5 310.1l.6 3.5h-1.2zM121.5 312.1l3 2-3.4-.9zM129 316.2l3.5 .9-.5 1.1zM207.6 311.7h1.2l-.6 3.5zM30.4 321.6h1.1l-.5 3.6zM40.7 321.6h1.2l-.6 3.6zM72.3 337l3.5-.6v1.2z"/>
<path d="M79.7 336.4l3.6 .6-3.6 .6zM121.3 336l3.4-.6v1.2zM128.8 335.4l3.5 .6-3.5 .6zM102.3 349.8l3.5-.6v1.2zM117.8 349.2l3.5 .6-3.5 .6zM83.3 364.4l3.5-.6v1.2zM117.8 363.8l3.5 .6-3.5 .6z"/>
</g>
<text font-size="6" x="511.8" y="404.8">P23Y5B154541</text>
<text font-size="5.9" x="559.1" y="404.7">00</text>
<g font-size="5.7">
<text x="23.5" y="16.6" transform="rotate(31 23.5 16.6)">M8</text>
<text x="98.3" y="17.3">60</text>
<text x="20.8" y="21.1" transform="rotate(31 20.8 21.1)">4</text>
<text x="34.6" y="23.1" transform="rotate(31 34.6 23.1)">x</text>
<text x="27.8" y="25.2" transform="rotate(31 27.8 25.2)">NOS</text>
<text x="41.3" y="27.1" transform="rotate(31 41.3 27.1)">15</text>
<text x="90.4" y="26.3">40±0.2</text>
<text x="51.6" y="33.2" transform="rotate(31 51.6 33.2)">DEEP</text>
<text x="89.1" y="34.7">20±0.1</text>
<text x="253.4" y="35.6">3</text>
<text x="261.6" y="35.6">x</text>
<text x="269.4" y="35.6">45°</text>
<text x="259.8" y="40.9">TYP.</text>
<text x="302.5" y="36.3">15</text>
<text x="343.5" y="36.3">67</text>
<text x="82.3" y="45">B</text>
<text x="301.7" y="44" transform="rotate(67 301.7 44)">45°</text>
<text x="147.7" y="50.8" transform="rotate(-90 147.7 50.8)">17.5±0.1</text>
<text x="240.2" y="56.3" transform="rotate(-90 240.2 56.3)">15</text>
<text x="48.2" y="73.8" transform="rotate(-90 48.2 73.8)">50</text>
<text x="240.2" y="73.8" transform="rotate(-90 240.2 73.8)">20</text>
<text x="160.1" y="81.7" transform="rotate(-90 160.1 81.7)">35±0.2</text>
<text x="63.2" y="84.7">A</text>
<text x="137.2" y="84.7">A</text>
<text x="260.4" y="87.5">2</text>
<text x="268.6" y="87.5">x</text>
<text x="276.3" y="87.5">45°</text>
<text x="56" y="94.2" transform="rotate(-90 56 94.2)">25±0.1</text>
<text x="82.3" y="98.3">B</text>
<text x="137" y="106.5">22.5±0.02</text>
<text x="304.5" y="106.3">SECTION</text>
<text x="335.5" y="106.3">B-B</text>
<text x="44.6" y="109.2">30±0.1</text>
<text x="279.8" y="109.5" transform="rotate(-57 279.8 109.5)">R 5</text>
<text x="283.9" y="112.8" transform="rotate(-57 283.9 112.8)">TYP</text>
<text x="293.2" y="111.5">SCALE/ÉCHELLE</text>
<text x="349.8" y="111.5">1:1</text>
<text x="85.4" y="123.1">TOP</text>
<text x="101.8" y="123.1">VIEW</text>
<text x="67.7" y="128.4">SCALE/ÉCHELLE</text>
<text x="124.3" y="128.4">1:1</text>
<text x="282.7" y="136" transform="rotate(-20 282.7 136)">15°</text>
<text x="370.8" y="133.2">1</text>
<text x="316.6" y="143.8" transform="rotate(-90 316.6 143.8)">3</text>
<text x="153.8" y="144.2">-0.007</text>
<text x="153.8" y="148.8">-0.020</text>
<text x="393.3" y="144.1" transform="rotate(-90 393.3 144.1)">1</text>
<text x="514.9" y="155.4">ISO</text>
<text x="529.7" y="155.4">VIEW</text>
<text x="148.6" y="158.2">+0.018</text>
<text x="496.4" y="160.6">SCALE/ÉCHELLE</text>
<text x="553" y="160.6">1:1</text>
<text x="62.7" y="165.4">0.02 A</text>
<text x="153.6" y="162.8">0</text>
<text x="223.5" y="168">0.02 A</text>
<text x="132.4" y="172.4">1</text>
<text x="140.5" y="172.4">x</text>
<text x="148.3" y="172.4">45°</text>
<text x="281.6" y="169.1">DETAIL</text>
<text x="307.1" y="169.1">D</text>
<text x="342.3" y="173.6">SCALE/ÉCHELLE</text>
<text x="360.9" y="168.3">DETAIL</text>
<text x="386.4" y="168.3">C</text>
<text x="398.8" y="173.6">2:1</text>
<text x="79.2" y="175">D</text>
<text x="184.1" y="177.8">+0.015</text>
<text x="217.7" y="175">B</text>
<text x="262.9" y="174.4">SCALE/ÉCHELLE</text>
<text x="319.5" y="174.4">2:1</text>
<text x="69.9" y="184.5">A</text>
<text x="189.1" y="182.4">0</text>
<text x="171.2" y="188.5">0.02 B</text>
<text x="86.1" y="203">C</text>
<text x="178.5" y="203.6" transform="rotate(-90 178.5 203.6)">15</text>
<text x="185.5" y="207.1" transform="rotate(-90 185.5 207.1)">22</text>
<text x="52.6" y="223.6" transform="rotate(-90 52.6 223.6)">+0.2</text>
<text x="141.2" y="227.7" transform="rotate(9 141.2 227.7)">TYP</text>
<text x="142.6" y="222.6" transform="rotate(9 142.6 222.6)">R 5</text>
<text x="305" y="223.3">NOTE</text>
<text x="325.2" y="223.3">:-(English)</text>
<text x="305" y="228.5">DEBURR</text>
<text x="333.5" y="228.5">ALL</text>
<text x="348.4" y="228.5">UNSPECIFIED</text>
<text x="392.5" y="228.5">HOLES</text>
<text x="416.7" y="228.5">AND</text>
<text x="433.3" y="228.5">SHARP</text>
<text x="457.7" y="228.5">EDGES.</text>
<text x="57.1" y="238.4" transform="rotate(-90 57.1 238.4)">27.5+0.1</text>
<text x="192.9" y="239.6" transform="rotate(-90 192.9 239.6)">87</text>
<text x="305" y="239">NOTE</text>
<text x="325.2" y="239">:-(French)</text>
<text x="305" y="244.3">ÉBAVUREZ</text>
<text x="341" y="244.3">TOUS</text>
<text x="361.3" y="244.3">LES</text>
<text x="376.6" y="244.3">TROUS</text>
<text x="400.9" y="244.3">NON</text>
<text x="418.3" y="244.3">SPÉCIFIÉS</text>
<text x="453.4" y="244.3">ET</text>
<text x="464.7" y="244.3">LES</text>
<text x="480.1" y="244.3">BORDS</text>
<text x="504.7" y="244.3">TRANCHANTS.</text>
<text x="30.1" y="257.1" transform="rotate(-90 30.1 257.1)">148</text>
<text x="40.4" y="264.6" transform="rotate(-90 40.4 264.6)">133</text>
<text x="98.3" y="265.3">38</text>
<text x="52.6" y="272" transform="rotate(-90 52.6 272)">0</text>
<text x="48" y="277" transform="rotate(-90 48 277)">+0.015</text>
<text x="207.3" y="280.2" transform="rotate(-90 207.3 280.2)">123±0.05</text>
<text x="58.9" y="290.7" transform="rotate(-90 58.9 290.7)">0.05 A</text>
<text x="65.9" y="290.7" transform="rotate(-90 65.9 290.7)">0.03 B</text>
<text x="178" y="296.7" transform="rotate(-90 178 296.7)">8</text>
<text x="237.5" y="317.8">NOTE</text>
<text x="257.7" y="317.8">:</text>
<text x="264.1" y="317.8">(English)</text>
<text x="145.9" y="322">M5</text>
<text x="158.7" y="322">THRU`(ONE</text>
<text x="197.4" y="322">WALL)</text>
<text x="237.5" y="323">#</text>
<text x="246.1" y="323">MATERIAL:</text>
<text x="281.5" y="323">M.S.</text>
<text x="149.9" y="327.3">2</text>
<text x="158.1" y="327.3">NOS.</text>
<text x="237.5" y="328.3">#</text>
<text x="246.1" y="328.3">FINISH:</text>
<text x="272.4" y="328.3">I.Z.B.P.</text>
<text x="299.3" y="328.3">(TRIVALENT)</text>
<text x="135.1" y="335.2">=11=</text>
<text x="237.5" y="333.5">#</text>
<text x="246.1" y="333.5">MACHINING:</text>
<text x="42.8" y="336.1">= 11 =</text>
<text x="237.5" y="338.8">#</text>
<text x="246.1" y="338.8">WEIGHT(Kg</text>
<text x="284" y="338.8">):</text>
<text x="293.3" y="338.8">1.19</text>
<text x="311.6" y="338.8">kg</text>
<text x="145.4" y="344.4">+0.05</text>
<text x="136.7" y="348.9">19</text>
<text x="150.3" y="348.9">0</text>
<text x="237.5" y="349.3">NOTE</text>
<text x="257.7" y="349.3">:-(French)</text>
<text x="99.5" y="359">+0.1</text>
<text x="237.5" y="354.5">#</text>
<text x="237.5" y="359.8">#</text>
<text x="246.1" y="359.8">FINITION</text>
<text x="246.1" y="354.5">MATÉRIEL</text>
<text x="275.8" y="359.8">:</text>
<text x="279.2" y="354.5">:</text>
<text x="282.3" y="359.8">I.Z.B.P.</text>
<text x="285.6" y="354.5">M.S.</text>
<text x="309.2" y="359.8">(TRIVALENT)</text>
<text x="90.9" y="363.5">38+0.05</text>
<text x="237.5" y="365">#</text>
<text x="246.1" y="365">MACHINES</text>
<text x="281.5" y="365">:</text>
<text x="237.5" y="370.3">#</text>
<text x="246.1" y="370.3">POIDS</text>
<text x="268.5" y="370.3">(Kg):</text>
<text x="288.8" y="370.3">1.19</text>
<text x="307.1" y="370.3">kg</text>
<text x="83.8" y="376.8">SECTION</text>
<text x="114.8" y="376.8">A-A</text>
<text x="72.5" y="382">SCALE/ÉCHELLE</text>
<text x="129" y="382">1:1</text>
<text x="26.3" y="400.6">NOTE</text>
<text x="46.5" y="400.6">FOR</text>
<text x="62.7" y="400.6">WIPRO</text>
<text x="86.1" y="400.6">PARI</text>
<text x="104" y="400.6">DESIGN</text>
<text x="130.5" y="400.6">-REF.</text>
<text x="153.5" y="400.6">ONLY</text>
<text x="65.7" y="405.9">WEAR</text>
<text x="86.8" y="405.9">DETAILS</text>
<text x="115.4" y="405.9">:</text>
<text x="121.8" y="405.9">NA</text>
</g>
<text font-size="5.6" x="457" y="363.2">WIPRO PARI PRIVATE LIMITED</text>
<g font-size="5.4">
<text x="127.2" y="148.8">O30 g6</text>
<text x="56" y="165.4">a</text>
<text x="121.5" y="162.8">O18 H7</text>
<text x="217.2" y="168">n</text>
<text x="161" y="182.4">O8 H7</text>
<text x="164.9" y="188.5">n</text>
<text x="135.1" y="248.8">O15</text>
<text x="58.9" y="298.8" transform="rotate(-90 58.9 298.8)">d</text>
<text x="65.9" y="297.3" transform="rotate(-90 65.9 297.3)">i</text>
<text x="52.6" y="304.1" transform="rotate(-90 52.6 304.1)">O10 H7</text>
</g>
<g font-size="4.9">
<text x="30" y="6.9">1</text>
<text x="76.7" y="6.9">2</text>
<text x="127" y="6.9">3</text>
<text x="176.5" y="6.9">4</text>
<text x="226.7" y="6.9">5</text>
<text x="275.4" y="6.9">6</text>
<text x="326.4" y="6.9">7</text>
<text x="375" y="6.9">8</text>
<text x="425.8" y="6.9">9</text>
<text x="473.9" y="7.3">10</text>
<text x="524.3" y="6.9">11</text>
<text x="570.2" y="6.9">12</text>
<text x="375.4" y="14.5">NOTE</text>
<text x="392.7" y="14.5">:</text>
<text x="398.2" y="14.5">STANDARD</text>
<text x="429.2" y="14.5">FASTENER</text>
<text x="459.2" y="14.5">TORQUE</text>
<text x="483.7" y="14.5">AS</text>
<text x="494.1" y="14.5">PER</text>
<text x="507.7" y="14.5">PST-DES-01</text>
<text x="13.6" y="35.1">H</text>
<text x="587.6" y="35.1">H</text>
<text x="13.2" y="87.5">G</text>
<text x="587.2" y="87.5">G</text>
<text x="13.2" y="137">F</text>
<text x="587.2" y="137">F</text>
<text x="13.2" y="187.6">E</text>
<text x="587.2" y="187.6">E</text>
<text x="13.2" y="237">D</text>
<text x="587.2" y="237">D</text>
<text x="13.4" y="287.1">C</text>
<text x="587.4" y="287.1">C</text>
<text x="13.4" y="336.2">B</text>
<text x="587.4" y="336.2">B</text>
<text x="13.4" y="389.3">A</text>
<text x="587.4" y="389.3">A</text>
<text x="30" y="416.9">1</text>
<text x="76.7" y="416.9">2</text>
<text x="127" y="416.9">3</text>
<text x="176.5" y="416.9">4</text>
<text x="226.7" y="416.9">5</text>
<text x="275.4" y="416.9">6</text>
<text x="326.4" y="416.9">7</text>
<text x="375" y="416.9">8</text>
<text x="425.8" y="416.9">9</text>
<text x="473.9" y="417.3">10</text>
<text x="524.3" y="416.9">11</text>
<text x="570.2" y="416.9">12</text>
</g>
<text font-size="4.2" x="543.6" y="14">PFR-DES-07-REV-05</text>
<g font-size="3.9">
<text x="400" y="357.1">REVISION</text>
<text x="455.9" y="357.1">DESCRIPTION</text>
<text x="526.4" y="357.1">DATE</text>
<text x="540" y="357.1">DRN.BY</text>
<text x="357.8" y="383.3">RESERVED</text>
<text x="382.3" y="383.3">SPACE</text>
<text x="357.8" y="388.9">FOR</text>
<text x="357.8" y="394.5">CONTROLLED</text>
<text x="387.8" y="394.5">COPY</text>
<text x="357.8" y="400">STAMP</text>
</g>
<text font-size="3.6" x="480.7" y="375.8">MOUNTING BRACKET</text>
<g font-size="3.5">
<text x="444.3" y="367.7">[Formerly Known as Precision Automation and Robotics India Limited]</text>
<text x="402.4" y="373.3">www.wipropari.com</text>
</g>
<g font-size="3.1">
<text x="565.1" y="353.5">LIMITS</text>
<text x="562" y="371.7">DRAWING TYPE</text>
<text x="436.9" y="372.1">DESCRIPTION</text>
<text x="563.1" y="375.9">MACHINING</text>
<text x="438.6" y="380.8">SURFACE AREA</text>
<text x="463.2" y="380.9">FINISH</text>
<text x="485.7" y="380.8">MACHINING</text>
<text x="511.3" y="380.9">MATERIAL</text>
<text x="532.8" y="380.7">NET WEIGHT-Kg</text>
<text x="556.5" y="380.7">TEAM NO.</text>
<text x="569.9" y="381.2">SHEET SIZE</text>
<text x="494.6" y="385.1">#</text>
<text x="517.4" y="385.3">#</text>
<text x="536.4" y="385.3">1.19 kg</text>
<text x="558.4" y="385.1">PL-02</text>
<text x="575" y="386.1">A2</text>
<text x="436.3" y="391">SURFACE FINISH</text>
<text x="437.8" y="395.5">DRN.BY</text>
<text x="451.4" y="395.4">CHKD.BY</text>
<text x="466.6" y="395.5">APPD.BY</text>
<text x="482" y="395.4">REFERENCE DWG.</text>
<text x="515.3" y="391.1">HEAT TREATMENT</text>
<text x="571.4" y="395.6">SCALE</text>
<text x="482.6" y="399.4">P23Y5B154256</text>
<text x="520.4" y="396.2">DRG./PART CODE</text>
<text x="559.2" y="396.1">REV.</text>
<text x="572.2" y="399.5">1 : 1</text>
<text x="485.5" y="404.3">PART CLASS.</text>
<text x="493.2" y="407.9">B</text>
<text x="571.4" y="404.7">SHEET</text>
<text x="571.2" y="408.4">1 OF 1</text>
</g>
<text font-size="3" x="579.5" y="230.1">°</text>
<g font-size="2.8">
<text x="290.7" y="331.3">3.2 ( 0.8</text>
<text x="306.5" y="331.7">)</text>
<text x="560.4" y="357.7">Gen Tol.: IS 2102</text>
<text x="291.1" y="362.2">3.2 ( 0.8</text>
<text x="306.9" y="362.7">)</text>
<text x="399.1" y="376.6">1.ALL DIMENSIONS ARE</text>
<text x="399" y="382.7">2.DO NOT SCALE</text>
<text x="399" y="388.7">3.IF IN DOUBT ,</text>
<text x="399" y="395.4">LOCATION :</text>
<text x="420.2" y="395.6">PUNE</text>
<text x="404.2" y="402">ALL RIGHTS OF REPRODUCTION &amp;</text>
<text x="436.5" y="401.2">03006598</text>
<text x="453.9" y="400.9">5489</text>
<text x="466.3" y="401">03002882</text>
<text x="404.7" y="405.4">DISTRIBUTION ARE RESERVED</text>
</g>
<g font-size="2.7">
<text x="399.9" y="379.7">IN mm</text>
<text x="399.7" y="385.7">DRAWING.</text>
<text x="436.9" y="385.4">57.96 in^2</text>
<text x="399.7" y="391.8">ASK TEAM MEMBER</text>
<text x="400.1" y="402.5">C</text>
<text x="436.4" y="408.3">28/08/2024</text>
<text x="450.6" y="408.4">28/08/2024</text>
<text x="465.7" y="408.5">28/08/2024</text>
</g>
<g font-size="2.5">
<text x="554.9" y="218.3">DEBURR AND REMOVE SHARP</text>
<text x="555.2" y="221">EDGES UNLESS SHARP EDGE</text>
<text x="556.1" y="227.1">UNSP.RADII</text>
<text x="556.8" y="223.8">REQUIREMENT SPECIFIED</text>
<text x="571.4" y="226.9">UNSP.CHF.</text>
<text x="559.2" y="229.9">0.5 R</text>
<text x="572.3" y="230.1">0.5 X 45</text>
<text x="559.8" y="238">UP TO 10</text>
<text x="576.1" y="238.1">±1.5°</text>
<text x="558.5" y="242.2">10 UP TO 50</text>
<text x="575.5" y="242.3">±0°50'</text>
<text x="557.4" y="250.7">120 UP TO 400</text>
<text x="557.9" y="246.5">50 UP TO 120</text>
<text x="575.5" y="250.7">±0°15'</text>
<text x="575.5" y="246.5">±0°25'</text>
<text x="558.7" y="259.4">0.5 UP TO 3</text>
<text x="559.5" y="263.7">3 UP TO 6</text>
<text x="576.6" y="263.6">±0.2</text>
<text x="576.6" y="259.4">±0.1</text>
<text x="559" y="267.9">6 UP TO 30</text>
<text x="576.6" y="267.9">±0.5</text>
<text x="557.8" y="272.2">30 UP TO 120</text>
<text x="576.6" y="272.2">±0.8</text>
<text x="556.9" y="280.7">315 UP TO 1000</text>
<text x="557.3" y="276.4">120 UP TO 315</text>
<text x="576.6" y="276.4">±1.2</text>
<text x="577.7" y="280.7">±2</text>
<text x="556.4" y="284.9">1000 UP TO 2000</text>
<text x="577.6" y="284.9">±3</text>
<text x="558.9" y="289.2">OVER 2000</text>
<text x="577.7" y="289.3">±4</text>
<text x="560" y="297.9">UP TO 10</text>
<text x="577.1" y="297.9">±1°</text>
<text x="558.5" y="302.1">10 UP TO 50</text>
<text x="575.5" y="302.1">±0°30'</text>
<text x="557.4" y="310.6">120 UP TO 400</text>
<text x="558.2" y="306.3">50 UP TO 120</text>
<text x="575.5" y="310.6">±0°10'</text>
<text x="575.5" y="306.4">±0°20'</text>
<text x="558.8" y="319.2">0.5 UP TO 3</text>
<text x="559.4" y="323.4">3 UP TO 6</text>
<text x="576.6" y="319.2">±0.1</text>
<text x="576.6" y="323.5">±0.1</text>
<text x="558.9" y="327.7">6 UP TO 30</text>
<text x="576.7" y="327.7">±0.2</text>
<text x="557.8" y="332">30 UP TO 120</text>
<text x="576.6" y="332">±0.3</text>
<text x="556.8" y="340.5">315 UP TO 1000</text>
<text x="557.3" y="336.3">120 UP TO 315</text>
<text x="576.6" y="336.3">±0.5</text>
<text x="576.6" y="340.5">±0.8</text>
<text x="556.2" y="344.7">1000 UP TO 2000</text>
<text x="576.6" y="344.7">±1.2</text>
<text x="558.9" y="349">OVER 2000</text>
<text x="577.6" y="349">±2</text>
<text x="467.2" y="383.8">#</text>
<text x="560.8" y="390.7">--</text>
</g>
<g font-size="2.4">
<text x="7.7" y="382.7" transform="rotate(-90 7.7 382.7)">Uploading\2022-23\P23Y5\P23Y5B154541.dft</text>
<text x="7.7" y="409.8" transform="rotate(-90 7.7 409.8)">\\srv01043\ExDM</text>
</g>
<g font-size="2.1">
<text x="558.5" y="232.4">UNSPECIFIED TOL.(FAB)</text>
<text x="559.5" y="234.7">FOR ANGULAR IN mm.</text>
<text x="558.6" y="253.9">UNSPECIFIED TOL.(FAB)</text>
<text x="560.7" y="256.3">FOR LINEAR IN mm.</text>
<text x="558.7" y="292.3">UNSPECIFIED TOL.(M/C)</text>
<text x="559.6" y="294.7">FOR ANGULAR IN mm.</text>
<text x="558.7" y="313.7">UNSPECIFIED TOL.(M/C)</text>
<text x="560.6" y="316.1">FOR LINEAR IN mm.</text>
</g>
</svg>
